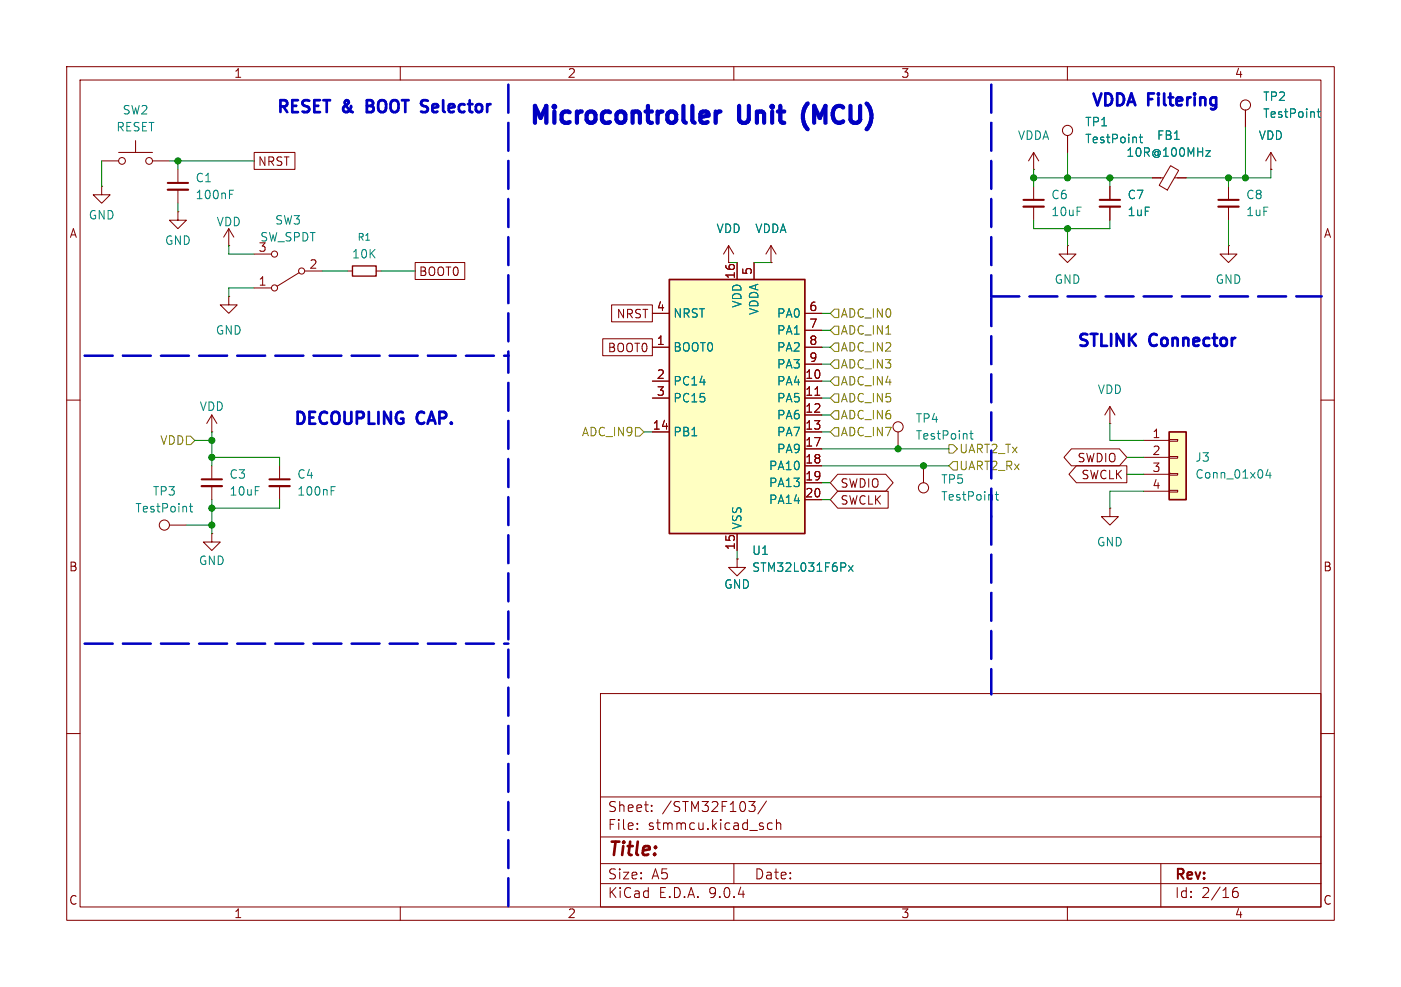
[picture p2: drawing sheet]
<svg xmlns="http://www.w3.org/2000/svg" width="210mm" height="148mm" viewBox="0 0 210 148" stroke-linecap="round" stroke-linejoin="round" font-family="sans-serif">
<g fill="none" stroke="#840000" stroke-width=".15">
<path d="M10 10h190v128h-190zM12 12h186v124h-186zM60 10v2M110 10v2M160 10v2M154.9 25.4h.1M154.9 22.9l-.7 1.2M154.9 22.9l.8 1.2M154.9 22.9v2.5M154.9 27.9v2.1M154.9 31v2M166.4 27.9v2.1"/>
<path d="M166.4 31v2M172.7 26.7h1.7M175.5 24.8l1.2 .8-1.7 2.9-1.2-.7zM176 26.7h1.8M184.1 36.8v1.3h1.3l-1.3 1.3-1.2-1.3h1.2M184.1 36.8h.1M184.1 27.9v2.1M184.1 31v2M10 60h2M25.4 78.7h2.5M31.7 64.8h.1M31.7 62.2v2.6"/>
<path d="M31.7 69.9v2M31.7 72.9v2M31.7 62.2l-.7 1.3M31.7 62.2l.8 1.3M41.9 69.9v2M41.9 72.9v2M138.4 69.9v2.5M166.4 63.5h.1M166.4 61v2.5M166.4 61l-.8 1.2M166.4 61l.7 1.2M198 60h2"/>
<path d="M31.7 80v1.3h1.3l-1.3 1.3-1.2-1.3h1.2M31.7 80h.1M10 110h2M90 104h108v32h-108zM90 119.5h108M198 110h2M60 136v2M90 132.5h108M90 129.5h108M90 125.5h108M95.5 124.2v.2M95.5 123.5v.1"/>
<path d="M97.7 121.5v.2M97.7 120.8v.1M110 136v2M110 129.5v3M112.3 120.2h.9l-.5 .6a.41 .41 0 0 1 .5 .2v.4l-.2 .2-.5 .1M114.9 120.1l-1.3 1.9M115.8 123.5l-.5-.1-.3 .3v.4l.2 .2h.6M116.4 123.5a.37 .37 0 0 1 .6 .1v.8M116.4 122.9v1.5M160 136v2M174 129.5v6.5M184.8 133.9l.2-.2h.5l.1 .2v.4l-.3 .3-.4-.1-.1-.2"/>
<path d="M185.5 133.1a.59 .59 0 0 0-.7 .6"/>
<circle cx="24.6" cy="78.7" r=".76"/>
<circle cx="138.4" cy="73.2" r=".76"/>
</g>
<path d="M153.4 30h3.1M164.8 30h3.1M182.6 30h3.1M30.2 71.9h3.1M40.4 71.9h3" fill="none" stroke="#840000" stroke-width=".3"/>
<path d="M153.4 31h3.1M164.8 31h3.1M182.6 31h3.1M30.2 72.9h3.1M40.4 72.9h3" fill="none" stroke="#840000" stroke-width=".33"/>
<path d="M180.8 22.6h.6l-.6 .8h.6M28.4 75.9h.5M28.6 75.5v1.1l.3 .2M49.6 73.6h.5M49.6 73h.6M149.2 74.2h.5M149.4 73.7v1.1l.3 .2" fill="none" stroke="#008484" stroke-width=".15"/>
<path d="M175.3 64.8h2.5v10.1h-2.5z" fill="#ffffc2"/>
<path d="M175.3 64.8h2.5v10.1h-2.5z" fill="none" stroke="#840000" stroke-width=".25"/>
<g fill="none" stroke="#840000" stroke-width=".15">
<path d="M186.7 16.5v2.6M15.2 27.9v1.3h1.3l-1.3 1.3-1.2-1.3h1.2M15.2 27.9h.1M15.2 24.1h2.6M17.8 22.9h5.1M20.3 21.1v1.8M22.9 24.1h2.5M26.7 31.8v1.2h1.2l-1.2 1.3-1.3-1.3h1.3M26.7 31.8h.1M26.7 25.4v2M26.7 28.4v2.1M34.3 36.8h.1"/>
<path d="M34.3 34.3l-.8 1.3M34.3 34.3l.8 1.3M34.3 34.3v2.5M38.1 38.1h2.5M109.2 39.4h.1M109.2 36.8l-.7 1.3M109.2 36.8l.8 1.3M109.2 36.8v2.6M115.6 39.4h.1M115.6 36.8l-.8 1.3M115.6 36.8l.7 1.3M115.6 36.8v2.6"/>
<path d="M160 36.8v1.3h1.3l-1.3 1.3-1.3-1.3h1.3M160 36.8h.1M160 20.3v2.6M190.5 25.4h.1M190.5 22.9l-.8 1.2M190.5 22.9l.8 1.2M190.5 22.9v2.5M34.3 44.5v1.2h1.3l-1.3 1.3-1.3-1.3h1.3M34.3 44.5h.1M38.1 43.2h2.5M44.8 40.9l-3.3 2M45.7 40.6h2.6"/>
<path d="M52.1 40.6h.7M56.4 40.6h.7M134.6 64.8v2.5M166.4 76.2v1.3h1.2l-1.2 1.2-1.3-1.2h1.3M166.4 76.2h.1M171.4 66h3.9M171.4 68.6h3.9M171.4 71.1h3.9M171.4 73.7h3.9M175.3 65.9h1.2v.3h-1.2zM175.3 68.5h1.2v.2h-1.2zM175.3 71h1.2v.2h-1.2z"/>
<path d="M175.3 73.5h1.2v.3h-1.2zM110.5 83.8v1.3h1.3l-1.3 1.3-1.3-1.3h1.3M110.5 83.8h.1"/>
<circle cx="160" cy="19.6" r=".76"/>
<circle cx="186.7" cy="15.7" r=".76"/>
<circle cx="18.3" cy="24.1" r=".51"/>
<circle cx="22.4" cy="24.1" r=".51"/>
<circle cx="41.1" cy="38.1" r=".46"/>
<circle cx="41.1" cy="43.2" r=".46"/>
<circle cx="45.2" cy="40.6" r=".46"/>
<circle cx="134.6" cy="64" r=".76"/>
</g>
<path d="M197.4 16.8h.5M197.6 16.3v1.1l.3 .2M34.4 29.1h.4M34.4 28.5h.6M170.8 20.6h.5M171 20.1v1.1l.3 .2M145.4 65h.5M145.6 64.6v1.1l.3 .2M190.1 70.4l-.3 .9h.8M190.4 70.9v.8" fill="none" stroke="#008484" stroke-width=".15"/>
<path d="M52.8 39.9h3.6v1.5h-3.6z" fill="none" stroke="#840000" stroke-width=".2"/>
<path d="M25.1 27.4h3.1" fill="none" stroke="#840000" stroke-width=".3"/>
<path d="M25.1 28.4h3.1" fill="none" stroke="#840000" stroke-width=".33"/>
<path d="M100.3 41.9h20.3v38.1h-20.3z" fill="#ffffc2"/>
<path d="M100.3 41.9h20.3v38.1h-20.3z" fill="none" stroke="#840000" stroke-width=".25"/>
<g fill="none" stroke="#840000" stroke-width=".15">
<path d="M186.7 16.5v2.6M38.1 22.9h6.1v2.5h-6.1zM62.2 39.4h7.5v2.5h-7.5zM109.2 39.4h.1M110.5 39.4v2.5M113 39.4v2.5M115.6 39.4h.1M160 20.3v2.6M166.4 27.9v2.1M166.4 31v2M172.7 26.7h1.3M176.5 26.7h1.3"/>
<path d="M190.5 25.4h.1M90.3 50.8h7.5v2.5h-7.5zM91.7 45.7h6.1v2.6h-6.1zM97.8 47h2.5M97.8 52.1h2.5M97.8 57.2h2.5M97.8 59.7h2.5M120.6 47h2.6M120.6 52.1h2.6M120.6 57.2h2.6M120.6 59.7h2.6M120.6 49.5h2.6"/>
<path d="M120.6 54.6h2.6M122.2 59.3h.7M97.8 64.8h2.5M120.6 64.8h2.6M120.6 62.2h2.6M120.6 67.3h2.6M120.6 69.9h2.6M120.6 72.4h2.6M120.6 74.9h2.6M125.6 73.7h7.5v2.5h-7.5l-1.1-1.3zM125.6 71.1h7.2l1.1 1.3-1.1 1.3h-7.2l-1.1-1.3zM160.6 67.3h7.2l1.1 1.3-1.1 1.3h-7.2l-1.1-1.3z"/>
<path d="M161.3 69.8h7.6v2.6h-7.6l-1.1-1.3zM110.5 83.8h.1M110.5 80v2.6"/>
</g>
<path d="M197.4 16.8h.5M197.6 16.3v1.1l.3 .2M170.8 20.6h.5M171 20.1v1.1l.3 .2M180.8 22.6h.6l-.6 .8h.6M127.2 84.8l.7 .9M127.9 84.8l-.7 .9" fill="none" stroke="#008484" stroke-width=".15"/>
<path d="M125.1 48.9h.6v1.3h-.6l-.6-.7zM125.1 46.4h.6v1.2h-.6l-.6-.6zM125.1 56.5h.6v1.3h-.6l-.6-.6zM125.1 51.4h.6v1.3h-.6l-.6-.6zM125.1 59.1h.6v1.2h-.6l-.6-.6zM125.1 54h.6v1.2h-.6l-.6-.6zM27.9 65.4h.7l.6 .6-.6 .7h-.7zM95.2 64.1h.7l.6 .7-.6 .6h-.7zM125.1 64.1h.6v1.3h-.6l-.6-.6zM125.1 61.6h.6v1.3h-.6l-.6-.7zM142.2 66.7h.7l.6 .6-.6 .6h-.7zM142.9 69.2h.6v1.3h-.6l-.7-.6z" fill="none" stroke="#848400" stroke-width=".15"/>
<path d="M76.2 12.7v40.6M148.6 12.7v31.8M12.7 53.3h63.5M148.6 44.5h49.5M148.6 77.5v-33M148.6 77.5v26.6M12.7 96.5h63.5M76.2 135.9v-82.6" fill="none" stroke="#0000c2" stroke-width=".38" stroke-dasharray="4.2 1.5"/>
<g fill="none" stroke="#008400" stroke-width=".15">
<path d="M186.7 19.1v7.6M15.2 24.1v3.8M25.4 24.1h12.7M26.7 24.1v1.3M26.7 30.5v1.3M34.3 36.8v1.3h3.8M109.2 39.4h1.3M113 39.4h2.6M154.9 33v1.3h11.5v-1.3M154.9 26.7h17.8M154.9 25.4v2.5M160 22.9v3.8"/>
<path d="M160 34.3v2.5M166.4 26.7v1.2M184.1 26.7v1.2M184.1 33v3.8M190.5 25.4v1.3h-12.7M38.1 43.2h-3.8v1.3M48.3 40.6h3.8M57.1 40.6h5.1M123.2 59.7h1.3M123.2 49.5h1.3M123.2 57.2h1.3M123.2 54.6h1.3"/>
<path d="M123.2 47h1.3M123.2 52.1h1.3M27.9 78.7h3.8M29.2 66h2.5M31.7 68.6h10.2v1.3M31.7 64.8v5.1M31.7 74.9v5.1M41.9 74.9v1.3h-10.2M96.5 64.8h1.3M123.2 62.2h1.3M123.2 64.8h1.3M123.2 67.3h19"/>
<path d="M123.2 74.9h1.3M123.2 72.4h1.3M123.2 69.9h19M166.4 63.5v2.5h5M168.9 71.1h2.5M168.9 68.6h2.5M171.4 73.7h-5v2.5M110.5 82.6v1.2"/>
</g>
<path d="M55 15.9h.6M55.6 15h-.6v1.8h.7M63.5 15l.6 .1M63.8 16a.43 .43 0 0 1 .3 .4 .43 .43 0 0 1-.3 .4" fill="none" stroke="#0000c2" stroke-width=".41"/>
<path d="M105.3 16.7h.5l.3 .1 .1 .5-1.2 .3M106.1 18.3l-.3 .1h-.5M107.3 16.7v1.7M108 16.7a.65 .65 0 0 0-.7 .5M121.1 15.5a2.94 2.94 0 0 0-.1 3.8M129.9 15.5l.4 .5" fill="none" stroke="#0000c2" stroke-width=".63"/>
<g fill="#008400" stroke="#008400" stroke-width=".15">
<circle cx="134.6" cy="67.3" r=".46"/>
<circle cx="138.4" cy="69.9" r=".46"/>
<circle cx="31.7" cy="66" r=".46"/>
<circle cx="31.7" cy="68.6" r=".46"/>
<circle cx="31.7" cy="78.7" r=".46"/>
<circle cx="31.7" cy="76.2" r=".46"/>
<circle cx="154.9" cy="26.7" r=".46"/>
<circle cx="166.4" cy="26.7" r=".46"/>
<circle cx="160" cy="34.3" r=".46"/>
<circle cx="184.1" cy="26.7" r=".46"/>
<circle cx="186.7" cy="26.7" r=".46"/>
<circle cx="160" cy="26.7" r=".46"/>
<circle cx="26.7" cy="24.1" r=".46"/>
</g>
<g font-size="3.5" fill="#0000c2">
<text x="78.9" y="19.5">Microcontroller</text>
<text x="110.9" y="19.5">Unit</text>
<text x="121.8" y="19.5">(MCU)</text>
</g>
<text font-size="2.8" fill="#840000" x="91" y="128.9">Title:</text>
<g font-size="2.5" fill="#0000c2">
<text x="41.2" y="17.5">RESET</text>
<text x="51.4" y="17.5">&amp;</text>
<text x="55.9" y="17.5">BOOT</text>
<text x="64.9" y="17.5">Selector</text>
<text x="163.3" y="16.5">VDDA</text>
<text x="172.1" y="16.5">Filtering</text>
<text x="161.2" y="52.6">STLINK</text>
<text x="172.4" y="52.6">Connector</text>
<text x="43.8" y="64.2">DECOUPLING</text>
<text x="62.6" y="64.2">CAP.</text>
</g>
<g font-size="2.1" fill="#840000">
<text x="91" y="124.7">File:</text>
<text x="91" y="122">Sheet:</text>
<text x="97.1" y="124.7">stmmcu.kicad_sch</text>
<text x="99.2" y="122">/STM32F103/</text>
<text x="91" y="134.9">KiCad</text>
<text x="91" y="132.1">Size:</text>
<text x="97.7" y="132.1">A5</text>
<text x="98.7" y="134.9">E.D.A.</text>
<text x="106.3" y="134.9">9.0.4</text>
<text x="113" y="132.1">Date:</text>
<text x="176" y="132.3">Rev:</text>
<text x="176" y="134.9">Id:</text>
<text x="180.1" y="134.9">2/16</text>
</g>
<g font-size="1.8" fill="#840000">
<text x="35" y="11.9">1</text>
<text x="85" y="11.9">2</text>
<text x="135" y="11.9">3</text>
<text x="185" y="11.9">4</text>
<text x="38.6" y="25.1">NRST</text>
<text x="10.3" y="35.9">A</text>
<text x="198.4" y="35.9">A</text>
<text x="46.3" y="40.4">2</text>
<text x="62.7" y="41.6">BOOT0</text>
<text x="110.2" y="42" transform="rotate(-90 110.2 42)">16</text>
<text x="112.8" y="41.3" transform="rotate(-90 112.8 41.3)">5</text>
<text x="38.7" y="42.9">1</text>
<text x="92.3" y="47.9">NRST</text>
<text x="98.4" y="46.7">4</text>
<text x="121.2" y="46.7">6</text>
<text x="91" y="53">BOOT0</text>
<text x="98.4" y="51.8">1</text>
<text x="121.2" y="49.3">7</text>
<text x="121.2" y="51.8">8</text>
<text x="98.4" y="56.9">2</text>
<text x="98.4" y="59.4">3</text>
<text x="120.6" y="56.9">10</text>
<text x="120.6" y="59.4">11</text>
<text x="121.2" y="54.4">9</text>
<text x="97.7" y="64.5">14</text>
<text x="120.6" y="62">12</text>
<text x="120.6" y="64.5">13</text>
<text x="172.6" y="65.8">1</text>
<text x="120.6" y="67.1">17</text>
<text x="120.6" y="69.6">18</text>
<text x="161.4" y="69.5">SWDIO</text>
<text x="172.6" y="68.3">2</text>
<text x="172.6" y="70.9">3</text>
<text x="120.6" y="72.1">19</text>
<text x="120.6" y="74.7">20</text>
<text x="125.9" y="75.9">SWCLK</text>
<text x="125.9" y="73.3">SWDIO</text>
<text x="162" y="72.1">SWCLK</text>
<text x="172.6" y="73.4">4</text>
<text x="110.2" y="82.6" transform="rotate(-90 110.2 82.6)">15</text>
<text x="10.3" y="85.9">B</text>
<text x="198.3" y="85.9">B</text>
<text x="10.3" y="135.9">C</text>
<text x="35" y="137.9">1</text>
<text x="85" y="137.9">2</text>
<text x="135" y="137.9">3</text>
<text x="185" y="137.9">4</text>
<text x="198.3" y="135.9">C</text>
</g>
<g font-size="1.8" fill="#008484">
<text x="18.3" y="17.4">SW2</text>
<text x="189.2" y="15.3">TP2</text>
<text x="189.2" y="17.9">TestPoint</text>
<text x="17.3" y="19.9">RESET</text>
<text x="152.5" y="21.2">VDDA</text>
<text x="162.6" y="19.2">TP1</text>
<text x="162.6" y="21.7">TestPoint</text>
<text x="168.7" y="23.7">10R@100MHz</text>
<text x="173.3" y="21.2">FB1</text>
<text x="188.6" y="21.2">VDD</text>
<text x="29.2" y="27.5">C1</text>
<text x="13.2" y="33.1">GND</text>
<text x="29.2" y="30.1">100nF</text>
<text x="32.4" y="34.1">VDD</text>
<text x="41.1" y="33.9">SW3</text>
<text x="107.3" y="35.2">VDD</text>
<text x="113.1" y="35.2">VDDA</text>
<text x="157.5" y="30.1">C6</text>
<text x="157.5" y="32.6">10uF</text>
<text x="168.9" y="30.1">C7</text>
<text x="168.9" y="32.6">1uF</text>
<text x="186.7" y="30.1">C8</text>
<text x="186.7" y="32.6">1uF</text>
<text x="24.6" y="36.9">GND</text>
<text x="38.7" y="37.8">3</text>
<text x="38.9" y="36.4">SW_SPDT</text>
<text x="52.7" y="39">10K</text>
<text x="100.8" y="47.9">NRST</text>
<text x="111.4" y="46.2" transform="rotate(-90 111.4 46.2)">VDD</text>
<text x="113.9" y="47.3" transform="rotate(-90 113.9 47.3)">VDDA</text>
<text x="116.4" y="47.9">PA0</text>
<text x="158" y="42.8">GND</text>
<text x="182.1" y="42.8">GND</text>
<text x="32.3" y="50.4">GND</text>
<text x="100.8" y="52.9">BOOT0</text>
<text x="116.4" y="50.4">PA1</text>
<text x="116.4" y="52.9">PA2</text>
<text x="100.8" y="58">PC14</text>
<text x="116.4" y="55.5">PA3</text>
<text x="116.4" y="58">PA4</text>
<text x="164.5" y="59.3">VDD</text>
<text x="29.8" y="61.8">VDD</text>
<text x="100.8" y="60.6">PC15</text>
<text x="100.8" y="65.6">PB1</text>
<text x="116.4" y="60.6">PA5</text>
<text x="116.4" y="63.1">PA6</text>
<text x="116.4" y="65.6">PA7</text>
<text x="137.2" y="63.6">TP4</text>
<text x="34.3" y="72">C3</text>
<text x="44.5" y="72">C4</text>
<text x="115.2" y="70.7">PA10</text>
<text x="116.4" y="68.2">PA9</text>
<text x="137.2" y="66.1">TestPoint</text>
<text x="179.1" y="69.4">J3</text>
<text x="179.1" y="72">Conn_01x04</text>
<text x="20.2" y="77.1">TestPoint</text>
<text x="22.8" y="74.5">TP3</text>
<text x="34.3" y="74.5">10uF</text>
<text x="44.5" y="74.5">100nF</text>
<text x="115.2" y="73.3">PA13</text>
<text x="115.2" y="75.8">PA14</text>
<text x="141" y="72.7">TP5</text>
<text x="141" y="75.3">TestPoint</text>
<text x="111.4" y="79.5" transform="rotate(-90 111.4 79.5)">VSS</text>
<text x="112.6" y="83.4">U1</text>
<text x="164.3" y="82.1">GND</text>
<text x="29.7" y="84.9">GND</text>
<text x="108.5" y="88.5">GND</text>
<text x="112.6" y="86">STM32L031F6Px</text>
</g>
<g font-size="1.8" fill="#848400">
<text x="125.9" y="47.9">ADC_IN0</text>
<text x="125.9" y="50.4">ADC_IN1</text>
<text x="125.9" y="52.9">ADC_IN2</text>
<text x="125.9" y="58">ADC_IN4</text>
<text x="125.9" y="55.5">ADC_IN3</text>
<text x="87.1" y="65.6">ADC_IN9</text>
<text x="125.9" y="65.6">ADC_IN7</text>
<text x="125.9" y="60.6">ADC_IN5</text>
<text x="125.9" y="63.1">ADC_IN6</text>
<text x="23.9" y="66.9">VDD</text>
<text x="143.7" y="70.7">UART2_Rx</text>
<text x="143.7" y="68.2">UART2_Tx</text>
</g>
<text font-size="1.4" fill="#008484" x="53.5" y="36.3">R1</text>
</svg>
